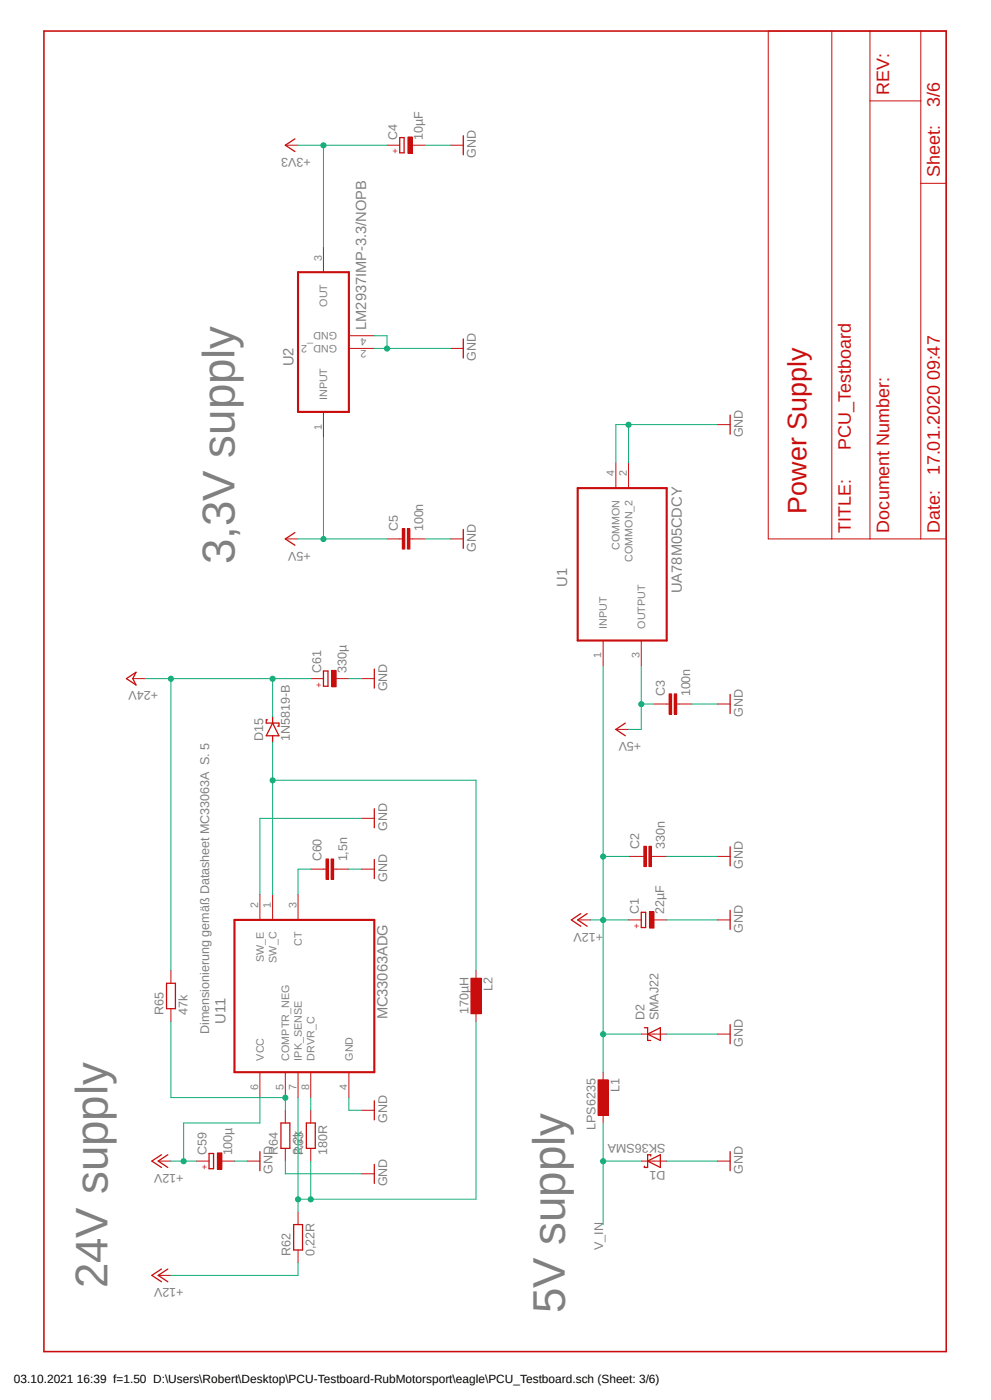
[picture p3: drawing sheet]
<svg xmlns="http://www.w3.org/2000/svg" width="297mm" height="420mm" viewBox="0 0 297 420" stroke-linecap="round" stroke-linejoin="round" font-family="sans-serif">
<path d="M12.7 8.8l271.7 397.5M284.4 8.8l-271.7 397.5" fill="none" stroke="#fff" stroke-width=".3"/>
<path d="M13.2 9.3h270.4v396.2h-270.4z" fill="none" stroke="#c90d0c" stroke-width=".47"/>
<g fill="none" stroke="#c90d0c" stroke-width=".3">
<path d="M230.3 9.3h53.3v152.4h-53.3zM249.3 9.3v152.4M260.7 9.3v152.4M276 9.3v152.4M260.7 30.3h15.3M276 55h7.6M77.9 268.4v7.6M81.7 268.4v7.6M89.3 268.4v7.6M77.9 321.6v7.7M85.5 321.6v7.7M89.3 321.6v7.7"/>
<path d="M93.1 321.6v7.7M104.6 321.6v7.7M108.4 333.1h3.8M47.4 348.3h3.8M74.1 348.3h3.8"/>
</g>
<path d="M70.3 276h41.9v45.6h-41.9z" fill="none" stroke="#c90d0c" stroke-width=".64"/>
<path d="M112.2 330.2v5.8M48.4 346.4l-2.9 1.9 2.9 1.9M50.3 346.4l-2.9 1.9 2.9 1.9M62.7 346h1.3v4.6h-1.3zM77.9 345.5v5.7" fill="none" stroke="#c90d0c" stroke-width=".38"/>
<path d="M65.2 345.9h1.3v4.9h-1.3z" fill-rule="evenodd" fill="#c90d0c"/>
<path d="M93.1 333.1v3.8M58.8 348.3h3.9M65.2 345.9h1.3v4.9h-1.3zM66.5 348.3h3.8M93.1 344.5v3.8M89.3 363.6v3.8M89.3 375v3.8M47.4 382.6h3.8" fill="none" stroke="#c90d0c" stroke-width=".3"/>
<path d="M91.8 336.9h2.7v7.6h-2.7zM88 367.4h2.7v7.6h-2.7zM48.4 380.7l-2.9 1.9 2.9 1.9M50.3 380.7l-2.9 1.9 2.9 1.9" fill="none" stroke="#c90d0c" stroke-width=".38"/>
<path d="M141.1 293.5h3.1v10.6h-3.1z" fill-rule="evenodd" fill="#c90d0c"/>
<path d="M108.4 245.5h3.8M96.9 260.7h.8M100 260.7h.8M141.1 293.5h3.1v10.6h-3.1zM142.7 291.2v3.8M142.7 302.6v3.8" fill="none" stroke="#c90d0c" stroke-width=".3"/>
<path d="M112.2 242.6v5.7" fill="none" stroke="#c90d0c" stroke-width=".38"/>
<path d="M99.2 257.7h.8v6.1h-.8z" fill-rule="evenodd" fill="#c90d0c"/>
<path d="M99.2 257.7h.8v6.1h-.8z" fill="none" stroke="#c90d0c" stroke-width=".3"/>
<path d="M97.7 257.7h.8v6.1h-.8z" fill-rule="evenodd" fill="#c90d0c"/>
<path d="M97.7 257.7h.8v6.1h-.8zM93.1 260.7h3.8M100.8 260.7h3.8M108.4 260.7h3.8M51.2 291.2v3.8M51.2 302.6v3.8M85.5 333.1v3.8M85.5 344.5v3.8M108.4 352.1h3.8" fill="none" stroke="#c90d0c" stroke-width=".3"/>
<path d="M80.2 215.9h-.4v1h3.8v.9h-.4M81.7 216.9l1.9 3.8h-3.8zM81.7 215v1.9M96.9 201.3h1.4v4.6h-1.4zM81.7 220.7v1.9M112.2 257.9v5.7M49.9 295h2.7v7.6h-2.7zM84.2 336.9h2.7v7.6h-2.7zM112.2 349.3v5.7" fill="none" stroke="#c90d0c" stroke-width=".38"/>
<path d="M99.4 201.1h1.4v4.9h-1.4z" fill-rule="evenodd" fill="#c90d0c"/>
<path d="M96.9 74v7.7M104.6 100.7h7.6M104.6 104.5h7.6M96.9 123.6v7.6M39.8 203.6h3.8M93.1 203.6h3.8M99.4 201.1h1.4v4.9h-1.4zM100.8 203.6h3.8M108.4 203.6h3.8" fill="none" stroke="#c90d0c" stroke-width=".3"/>
<path d="M119.8 41.3h1.3v4.5h-1.3zM37.9 203.6l2.9-1.9-1 1.9 1 1.9zM112.2 200.7v5.7" fill="none" stroke="#c90d0c" stroke-width=".38"/>
<path d="M89.3 81.7h15.3v41.9h-15.3z" fill="none" stroke="#c90d0c" stroke-width=".64"/>
<path d="M122.3 41.1h1.3v4.9h-1.3z" fill-rule="evenodd" fill="#c90d0c"/>
<path d="M116 43.6h3.8M122.3 41.1h1.3v4.9h-1.3zM123.6 43.6h3.8M119.8 161.7h.8M122.9 161.7h.7" fill="none" stroke="#c90d0c" stroke-width=".3"/>
<path d="M122.1 158.6h.8v6.1h-.8z" fill-rule="evenodd" fill="#c90d0c"/>
<path d="M122.1 158.6h.8v6.1h-.8z" fill="none" stroke="#c90d0c" stroke-width=".3"/>
<path d="M120.6 158.6h.7v6.1h-.7z" fill-rule="evenodd" fill="#c90d0c"/>
<g fill="none" stroke="#c90d0c" stroke-width=".3">
<path d="M85.5 43.6h3.8M135 43.6h3.9M135 104.5h3.9M184.6 138.8v7.6M188.4 138.8v7.6M120.6 158.6h.7v6.1h-.7zM85.5 161.7h3.8M116 161.7h3.8M123.6 161.7h3.8M135 161.7h3.9M180.8 192.2v7.6M192.2 192.2v7.6"/>
<path d="M192.2 310.2h7.6M192.2 348.3h7.6"/>
</g>
<path d="M88.4 41.7l-2.9 1.9 2.9 1.9M138.9 40.7v5.7M138.9 101.7v5.7M88.4 159.8l-2.9 1.9 2.9 1.9M138.9 158.8v5.7M193.1 308.3h1v3.8h.9M194.1 310.2l3.8-1.9v3.8zM194.1 348.3l3.8-1.9v3.8zM195 346.8v-.4h-.9v3.8h-1v-.4" fill="none" stroke="#c90d0c" stroke-width=".38"/>
<path d="M173.1 146.4h26.7v45.8h-26.7z" fill="none" stroke="#c90d0c" stroke-width=".64"/>
<path d="M179.2 323.9h3.1v10.7h-3.1z" fill-rule="evenodd" fill="#c90d0c"/>
<path d="M179.2 323.9h3.1v10.7h-3.1zM180.8 321.6v3.9M180.8 333.1v3.8" fill="none" stroke="#c90d0c" stroke-width=".3"/>
<path d="M192.2 273.7h1.3v4.6h-1.3z" fill="none" stroke="#c90d0c" stroke-width=".38"/>
<path d="M194.6 273.5h1.4v4.9h-1.4z" fill-rule="evenodd" fill="#c90d0c"/>
<path d="M192.2 256.9h.8M195.2 256.9h.8M188.4 276h3.8M194.6 273.5h1.4v4.9h-1.4zM196 276h3.8" fill="none" stroke="#c90d0c" stroke-width=".3"/>
<path d="M194.5 253.9h.7v6.1h-.7z" fill-rule="evenodd" fill="#c90d0c"/>
<path d="M194.5 253.9h.7v6.1h-.7z" fill="none" stroke="#c90d0c" stroke-width=".3"/>
<path d="M193 253.9h.7v6.1h-.7z" fill-rule="evenodd" fill="#c90d0c"/>
<path d="M199.8 211.2h.7M202.8 211.2h.8M188.4 256.9h3.8M193 253.9h.7v6.1h-.7zM196 256.9h3.8" fill="none" stroke="#c90d0c" stroke-width=".3"/>
<path d="M202.1 208.2h.7v6h-.7z" fill-rule="evenodd" fill="#c90d0c"/>
<path d="M202.1 208.2h.7v6h-.7z" fill="none" stroke="#c90d0c" stroke-width=".3"/>
<path d="M200.5 208.2h.8v6h-.8z" fill-rule="evenodd" fill="#c90d0c"/>
<path d="M215 127.4h3.8M184.6 218.8h3.8M196 211.2h3.8M200.5 208.2h.8v6h-.8zM203.6 211.2h3.8M215 211.2h3.8M215 256.9h3.8M173.1 276h3.9M215 276h3.8M215 310.2h3.8M215 348.3h3.8" fill="none" stroke="#c90d0c" stroke-width=".3"/>
<path d="M218.8 124.5v5.8M187.4 216.9l-2.8 1.9 2.8 1.9M218.8 208.3v5.7M218.8 254v5.8M174.1 274.1l-2.9 1.9 2.9 1.9M176 274.1l-2.9 1.9 2.9 1.9M218.8 273.1v5.7M218.8 307.4v5.7M218.8 345.5v5.7" fill="none" stroke="#c90d0c" stroke-width=".38"/>
<path d="M127.4 43.6h7.6M112.2 104.5h22.8M112.2 100.7h3.8v3.8M127.4 161.7h7.6M104.6 203.6h3.8M108.4 245.5h-30.5v22.9M104.6 260.7h3.8M104.6 329.3v3.8h3.8M70.3 348.3h3.8M85.5 348.3v3.8h22.9" fill="none" stroke="#0dab76" stroke-width=".3"/>
<circle cx="116" cy="104.6" r=".76" fill="#0dab76"/>
<g fill="none" stroke="#0dab76" stroke-width=".3">
<path d="M188.4 127.4v11.4M215 127.4h-30.4v11.4M207.4 211.2h7.6M199.8 256.9h15.2M199.8 276h15.2M199.8 310.2h15.2M199.8 348.3h15.2"/>
<circle cx="116" cy="104.6" r=".76"/>
</g>
<circle cx="188.4" cy="127.4" r=".76" fill="#0dab76"/>
<g fill="none" stroke="#0dab76" stroke-width=".3">
<path d="M77.9 329.3v7.6h-22.9v11.4M51.2 348.3h7.6"/>
<circle cx="188.4" cy="127.4" r=".76"/>
</g>
<circle cx="55" cy="348.4" r=".76" fill="#0dab76"/>
<g fill="none" stroke="#0dab76" stroke-width=".3">
<path d="M180.8 199.8v121.8M177 276h3.8M89.3 378.8v3.8h-38.1"/>
<circle cx="55" cy="348.4" r=".76"/>
</g>
<circle cx="180.8" cy="276" r=".76" fill="#0dab76"/>
<g fill="none" stroke="#0dab76" stroke-width=".3">
<path d="M180.8 256.9h7.6M180.8 276h7.6"/>
<circle cx="180.8" cy="276" r=".76"/>
</g>
<circle cx="180.8" cy="257" r=".76" fill="#0dab76"/>
<g fill="none" stroke="#0dab76" stroke-width=".3">
<path d="M180.8 310.2h11.4"/>
<circle cx="180.8" cy="257" r=".76"/>
</g>
<circle cx="180.8" cy="310.3" r=".76" fill="#0dab76"/>
<g fill="none" stroke="#0dab76" stroke-width=".3">
<path d="M89.3 329.3v34.3M93.1 348.3v11.4h-3.8"/>
<circle cx="180.8" cy="310.3" r=".76"/>
</g>
<circle cx="89.3" cy="359.8" r=".76" fill="#0dab76"/>
<g fill="none" stroke="#0dab76" stroke-width=".3">
<path d="M142.7 306.4v53.3h-49.6"/>
<circle cx="89.3" cy="359.8" r=".76"/>
</g>
<circle cx="93.1" cy="359.8" r=".76" fill="#0dab76"/>
<g fill="none" stroke="#0dab76" stroke-width=".3">
<path d="M81.7 222.6v45.8M81.7 234.1h61v57.1M93.1 329.3v3.8"/>
<circle cx="93.1" cy="359.8" r=".76"/>
</g>
<circle cx="81.7" cy="234.1" r=".76" fill="#0dab76"/>
<g fill="none" stroke="#0dab76" stroke-width=".3">
<path d="M93.1 260.7h-3.8v7.7M51.2 306.4v22.9h34.3v3.8"/>
<circle cx="81.7" cy="234.1" r=".76"/>
</g>
<circle cx="85.5" cy="329.3" r=".76" fill="#0dab76"/>
<g fill="none" stroke="#0dab76" stroke-width=".3">
<path d="M81.7 203.6v11.4M93.1 203.6h-41.9v87.6"/>
<circle cx="85.5" cy="329.3" r=".76"/>
</g>
<circle cx="81.7" cy="203.6" r=".76" fill="#0dab76"/>
<g fill="none" stroke="#0dab76" stroke-width=".3">
<path d="M43.6 203.6h7.6"/>
<circle cx="81.7" cy="203.6" r=".76"/>
</g>
<circle cx="51.2" cy="203.6" r=".76" fill="#0dab76"/>
<g fill="none" stroke="#0dab76" stroke-width=".3">
<path d="M96.9 131.2v30.5M89.3 161.7h26.7"/>
<circle cx="51.2" cy="203.6" r=".76"/>
</g>
<circle cx="96.9" cy="161.7" r=".76" fill="#0dab76"/>
<g fill="none" stroke="#0dab76" stroke-width=".3">
<path d="M192.2 199.8v19h-3.8M192.2 211.2h3.8"/>
<circle cx="96.9" cy="161.7" r=".76"/>
</g>
<circle cx="192.2" cy="211.2" r=".76" fill="#0dab76"/>
<g fill="none" stroke="#0dab76" stroke-width=".3">
<path d="M89.3 43.6h26.7M96.9 43.6v30.4"/>
<circle cx="192.2" cy="211.2" r=".76"/>
</g>
<circle cx="96.9" cy="43.6" r=".76" fill="#0dab76"/>
<g fill="none" stroke="#0dab76" stroke-width=".3">
<path d="M180.8 336.9v30.5M180.8 348.3h11.4"/>
<circle cx="96.9" cy="43.6" r=".76"/>
</g>
<circle cx="180.8" cy="348.4" r=".76" fill="#0dab76"/>
<circle cx="180.8" cy="348.4" r=".76" fill="none" stroke="#0dab76" stroke-width=".3"/>
<g font-size="13.7" fill="#808080">
<text x="70.3" y="169.3" transform="rotate(-90 70.3 169.3)">3,3V supply</text>
<text x="32.2" y="386.4" transform="rotate(-90 32.2 386.4)">24V supply</text>
<text x="169.3" y="394" transform="rotate(-90 169.3 394)">5V supply</text>
</g>
<text font-size="8" fill="#c90d0c" x="241.7" y="154" transform="rotate(-90 241.7 154)">Power Supply</text>
<g font-size="5.4" fill="#c90d0c">
<text x="266.4" y="28.4" transform="rotate(-90 266.4 28.4)">REV:</text>
<text x="281.7" y="32.2" transform="rotate(-90 281.7 32.2)">3/6</text>
<text x="281.7" y="53.1" transform="rotate(-90 281.7 53.1)">Sheet:</text>
<text x="255" y="135" transform="rotate(-90 255 135)">PCU_Testboard</text>
<text x="281.7" y="142.6" transform="rotate(-90 281.7 142.6)">17.01.2020 09:47</text>
<text x="255" y="159.8" transform="rotate(-90 255 159.8)">TITLE:</text>
<text x="266.4" y="159.8" transform="rotate(-90 266.4 159.8)">Document Number:</text>
<text x="281.7" y="159.8" transform="rotate(-90 281.7 159.8)">Date:</text>
</g>
<g font-size="4.4" fill="#808080">
<text x="109.7" y="98.9" transform="rotate(-90 109.7 98.9)">LM2937IMP-3.3/NOPB</text>
<text x="88" y="109.9" transform="rotate(-90 88 109.9)">U2</text>
<text x="170" y="176.1" transform="rotate(-90 170 176.1)">U1</text>
<text x="204.4" y="177.9" transform="rotate(-90 204.4 177.9)">UA78M05CDCY</text>
<text x="116.2" y="305.8" transform="rotate(-90 116.2 305.8)">MC33063ADG</text>
<text x="67.6" y="307.1" transform="rotate(-90 67.6 307.1)">U11</text>
</g>
<g font-size="3.8" fill="#808080">
<text x="119.1" y="41.9" transform="rotate(-90 119.1 41.9)">C4</text>
<text x="126.7" y="41.9" transform="rotate(-90 126.7 41.9)">10µF</text>
<text x="93.1" y="47.4" transform="rotate(-180 93.1 47.4)">+3V3</text>
<text x="142.7" y="47.4" transform="rotate(-90 142.7 47.4)">GND</text>
<text x="142.7" y="108.3" transform="rotate(-90 142.7 108.3)">GND</text>
<text x="222.6" y="131.2" transform="rotate(-90 222.6 131.2)">GND</text>
<text x="119.3" y="159.4" transform="rotate(-90 119.3 159.4)">C5</text>
<text x="126.8" y="159.4" transform="rotate(-90 126.8 159.4)">100n</text>
<text x="93.1" y="165.5" transform="rotate(-180 93.1 165.5)">+5V</text>
<text x="142.7" y="165.5" transform="rotate(-90 142.7 165.5)">GND</text>
<text x="96.2" y="201.8" transform="rotate(-90 96.2 201.8)">C61</text>
<text x="103.8" y="201.8" transform="rotate(-90 103.8 201.8)">330µ</text>
<text x="47.4" y="207.4" transform="rotate(-180 47.4 207.4)">+24V</text>
<text x="116" y="207.4" transform="rotate(-90 116 207.4)">GND</text>
<text x="199.2" y="208.9" transform="rotate(-90 199.2 208.9)">C3</text>
<text x="206.8" y="208.9" transform="rotate(-90 206.8 208.9)">100n</text>
<text x="222.6" y="215" transform="rotate(-90 222.6 215)">GND</text>
<text x="78.9" y="222.2" transform="rotate(-90 78.9 222.2)">D15</text>
<text x="86.9" y="222.2" transform="rotate(-90 86.9 222.2)">1N5819-B</text>
<text x="192.2" y="222.6" transform="rotate(-180 192.2 222.6)">+5V</text>
<text x="116" y="249.3" transform="rotate(-90 116 249.3)">GND</text>
<text x="191.6" y="254.6" transform="rotate(-90 191.6 254.6)">C2</text>
<text x="199.2" y="254.6" transform="rotate(-90 199.2 254.6)">330n</text>
<text x="96.4" y="258.4" transform="rotate(-90 96.4 258.4)">C60</text>
<text x="104" y="258.4" transform="rotate(-90 104 258.4)">1,5n</text>
<text x="222.6" y="260.7" transform="rotate(-90 222.6 260.7)">GND</text>
<text x="116" y="264.5" transform="rotate(-90 116 264.5)">GND</text>
<text x="191.4" y="274.2" transform="rotate(-90 191.4 274.2)">C1</text>
<text x="199" y="274.2" transform="rotate(-90 199 274.2)">22µF</text>
<text x="180.8" y="279.8" transform="rotate(-180 180.8 279.8)">+12V</text>
<text x="222.6" y="279.8" transform="rotate(-90 222.6 279.8)">GND</text>
<text x="147.6" y="297.3" transform="rotate(-90 147.6 297.3)">L2</text>
<text x="49" y="304.5" transform="rotate(-90 49 304.5)">R65</text>
<text x="56.2" y="304.5" transform="rotate(-90 56.2 304.5)">47k</text>
<text x="140.4" y="304.2" transform="rotate(-90 140.4 304.2)">170µH</text>
<text x="62.7" y="310.2" transform="rotate(-90 62.7 310.2)">Dimensionierung gemäß Datasheet MC33063A S. 5</text>
<text x="193.1" y="306" transform="rotate(-90 193.1 306)">D2</text>
<text x="197.3" y="306" transform="rotate(-90 197.3 306)">SMAJ22</text>
<text x="222.6" y="314" transform="rotate(-90 222.6 314)">GND</text>
<text x="185.7" y="327.7" transform="rotate(-90 185.7 327.7)">L1</text>
<text x="116" y="336.9" transform="rotate(-90 116 336.9)">GND</text>
<text x="178.5" y="338.9" transform="rotate(-90 178.5 338.9)">LPS6235</text>
<text x="61.9" y="346.6" transform="rotate(-90 61.9 346.6)">C59</text>
<text x="69.6" y="346.6" transform="rotate(-90 69.6 346.6)">100µ</text>
<text x="83.3" y="346.4" transform="rotate(-90 83.3 346.4)">R64</text>
<text x="90.5" y="346.4" transform="rotate(-90 90.5 346.4)">2,2k</text>
<text x="90.9" y="346.4" transform="rotate(-90 90.9 346.4)">R63</text>
<text x="98.1" y="346.4" transform="rotate(-90 98.1 346.4)">180R</text>
<text x="199.4" y="343.2" transform="rotate(-180 199.4 343.2)">SK36SMA</text>
<text x="55" y="352.1" transform="rotate(-180 55 352.1)">+12V</text>
<text x="81.7" y="352.1" transform="rotate(-90 81.7 352.1)">GND</text>
<text x="199.4" y="351.2" transform="rotate(-180 199.4 351.2)">D1</text>
<text x="222.6" y="352.1" transform="rotate(-90 222.6 352.1)">GND</text>
<text x="116" y="355.9" transform="rotate(-90 116 355.9)">GND</text>
<text x="87.1" y="376.9" transform="rotate(-90 87.1 376.9)">R62</text>
<text x="94.3" y="376.9" transform="rotate(-90 94.3 376.9)">0,22R</text>
<text x="180.8" y="375" transform="rotate(-90 180.8 375)">V_IN</text>
<text x="55" y="386.4" transform="rotate(-180 55 386.4)">+12V</text>
</g>
<text font-size="3.6" x="4.2" y="415">03.10.2021 16:39 f=1.50 D:\Users\Robert\Desktop\PCU-Testboard-RubMotorsport\eagle\PCU_Testboard.sch (Sheet: 3/6)</text>
<g font-size="3.2" fill="#808080">
<text x="96.4" y="78.2" transform="rotate(-90 96.4 78.2)">3</text>
<text x="98.1" y="92" transform="rotate(-90 98.1 92)">OUT</text>
<text x="101" y="99.6" transform="rotate(-180 101 99.6)">GND</text>
<text x="109.9" y="101.3" transform="rotate(-180 109.9 101.3)">4</text>
<text x="101" y="103.4" transform="rotate(-180 101 103.4)">GND_2</text>
<text x="109.9" y="105.1" transform="rotate(-180 109.9 105.1)">2</text>
<text x="98.1" y="120.1" transform="rotate(-90 98.1 120.1)">INPUT</text>
<text x="96.4" y="128.9" transform="rotate(-90 96.4 128.9)">1</text>
<text x="184" y="142.9" transform="rotate(-90 184 142.9)">4</text>
<text x="187.8" y="142.9" transform="rotate(-90 187.8 142.9)">2</text>
<text x="185.7" y="164.9" transform="rotate(-90 185.7 164.9)">COMMON</text>
<text x="189.5" y="168.5" transform="rotate(-90 189.5 168.5)">COMMON_2</text>
<text x="181.9" y="188.6" transform="rotate(-90 181.9 188.6)">INPUT</text>
<text x="193.3" y="188.6" transform="rotate(-90 193.3 188.6)">OUTPUT</text>
<text x="180.2" y="197.4" transform="rotate(-90 180.2 197.4)">1</text>
<text x="191.6" y="197.4" transform="rotate(-90 191.6 197.4)">3</text>
<text x="77.4" y="272.5" transform="rotate(-90 77.4 272.5)">2</text>
<text x="81.2" y="272.5" transform="rotate(-90 81.2 272.5)">1</text>
<text x="88.8" y="272.5" transform="rotate(-90 88.8 272.5)">3</text>
<text x="90.5" y="283.8" transform="rotate(-90 90.5 283.8)">CT</text>
<text x="79" y="288.7" transform="rotate(-90 79 288.7)">SW_E</text>
<text x="82.8" y="288.9" transform="rotate(-90 82.8 288.9)">SW_C</text>
<text x="79" y="318.2" transform="rotate(-90 79 318.2)">VCC</text>
<text x="86.7" y="318.2" transform="rotate(-90 86.7 318.2)">COMPTR_NEG</text>
<text x="90.5" y="318.2" transform="rotate(-90 90.5 318.2)">IPK_SENSE</text>
<text x="94.3" y="318.2" transform="rotate(-90 94.3 318.2)">DRVR_C</text>
<text x="105.7" y="318.2" transform="rotate(-90 105.7 318.2)">GND</text>
<text x="77.4" y="326.9" transform="rotate(-90 77.4 326.9)">6</text>
<text x="85" y="326.9" transform="rotate(-90 85 326.9)">5</text>
<text x="88.8" y="326.9" transform="rotate(-90 88.8 326.9)">7</text>
<text x="92.6" y="326.9" transform="rotate(-90 92.6 326.9)">8</text>
<text x="104.1" y="326.9" transform="rotate(-90 104.1 326.9)">4</text>
</g>
<g font-size="2.7" fill="#c90d0c">
<text x="119.2" y="44.5" transform="rotate(-180 119.2 44.5)">+</text>
<text x="96.3" y="204.5" transform="rotate(-180 96.3 204.5)">+</text>
<text x="191.6" y="276.8" transform="rotate(-180 191.6 276.8)">+</text>
<text x="62.1" y="349.2" transform="rotate(-180 62.1 349.2)">+</text>
</g>
</svg>
